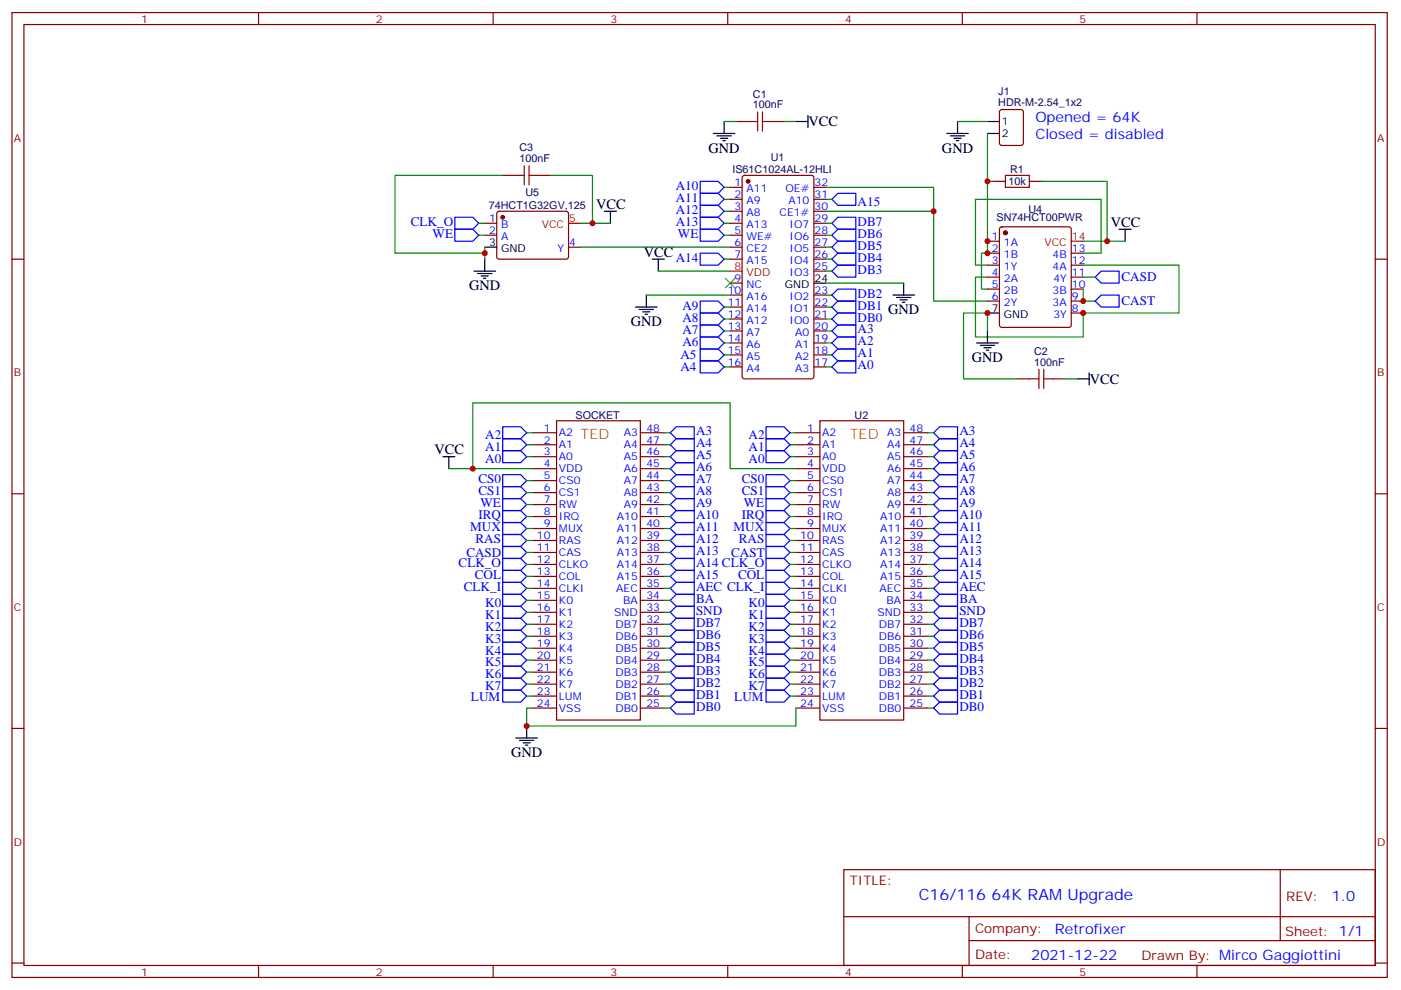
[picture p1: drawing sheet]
<svg xmlns="http://www.w3.org/2000/svg" width="413mm" height="292mm" viewBox="0 0 413 292" stroke-linecap="round" stroke-linejoin="round" font-family="sans-serif">
<g fill="none" stroke="#870000" stroke-width=".35">
<path d="M3.5 3.7h405.4v284.3h-405.4zM7.1 7.2h398.2v277.3h-398.2zM76.2 3.7v3.5M145.3 3.7v3.5M214.5 3.7v3.5M283.6 3.7v3.5M352.8 3.7v3.5M217 35.8h3.5M227.5 35.8h3.6M294.8 32.5l.5-.2h5.6l.7 .4v9.5l-.4 .6-5.9 .1-.7-.5v-9.4zM148.2 51.7h3.5M158.7 51.7h3.6"/>
<path d="M215.2 55.2h3.5M215.2 58.7h3.5M219 51.9l.4-.2h19.8l.6 .4 .1 58.8-.5 .7-20 .1-.6-.5-.1-58.8zM239.9 55.2h3.5M239.9 58.7h3.5M292.8 53.4h3.5M303.4 53.4h3.5M3.5 76.4h3.6M142.9 65.8h3.5M142.9 69.3h3.5M146.6 62.5l.5-.2h20l.5 .7-.1 12.9-.6 .5-20.1-.1-.4-.6v-12.7zM167.6 72.8h3.5"/>
<path d="M215.2 76.4h3.5M215.2 65.8h3.5M215.2 69.3h3.5M215.2 72.8h3.5M215.2 62.3h3.5M239.9 76.4h3.5M239.9 65.8h3.5M239.9 69.3h3.5M239.9 72.8h3.5M239.9 62.3h3.5M239.9 79.9h3.5M291 71.1h3.6"/>
<path d="M291 74.6h3.6M291 78.1h3.6M294.8 67.1l.5-.2h19.7l.5 .2 .2 .5v28.2l-.2 .5-.5 .2h-19.7l-.5-.2-.2-.5v-28.2zM315.7 74.6h3.6M315.7 78.1h3.6M405.3 76.4h3.6M215.2 87h3.5M215.2 90.5h3.5M215.2 94h3.5M215.2 97.5h3.5M215.2 83.4h3.5M239.9 87h3.5"/>
<path d="M239.9 90.5h3.5M239.9 94h3.5M239.9 97.5h3.5M291 81.7h3.6M291 85.2h3.6M291 88.7h3.6M315.7 81.7h3.6M315.7 85.2h3.6M315.7 88.7h3.6M315.7 92.3h3.6M215.2 101.1h3.5M215.2 104.6h3.5"/>
<path d="M215.2 108.1h3.5M239.9 101.1h3.5M239.9 104.6h3.5M239.9 108.1h3.5M299.9 111.7h3.5M310.4 111.7h3.6M157 127.5h7M157 131.1h7M157 134.6h7M157 138.1h7M164 124h24.7v88.2h-24.7zM188.7 127.5h7.1"/>
<path d="M188.7 131.1h7.1M188.7 134.6h7.1M188.7 138.1h7.1M234.6 127.5h7.1M234.6 131.1h7.1M234.6 134.6h7.1M234.6 138.1h7.1M241.7 124h24.6v88.2h-24.6zM266.3 127.5h7.1M266.3 131.1h7.1M266.3 134.6h7.1M266.3 138.1h7.1"/>
<path d="M3.5 145.5h3.6M157 141.6h7M157 145.2h7M157 148.7h7M157 152.2h7M157 155.8h7M157 159.3h7M188.7 141.6h7.1M188.7 145.2h7.1M188.7 148.7h7.1M188.7 152.2h7.1M188.7 155.8h7.1"/>
<path d="M188.7 159.3h7.1M234.6 141.6h7.1M234.6 145.2h7.1M234.6 148.7h7.1M234.6 152.2h7.1M234.6 155.8h7.1M234.6 159.3h7.1M266.3 141.6h7.1M266.3 145.2h7.1M266.3 148.7h7.1M266.3 152.2h7.1M266.3 155.8h7.1"/>
<path d="M266.3 159.3h7.1M405.3 145.5h3.6M157 162.8h7M157 166.3h7M157 169.9h7M157 173.4h7M157 176.9h7M188.7 162.8h7.1M188.7 166.3h7.1M188.7 169.9h7.1M188.7 173.4h7.1M188.7 176.9h7.1"/>
<path d="M234.6 162.8h7.1M234.6 166.3h7.1M234.6 169.9h7.1M234.6 173.4h7.1M234.6 176.9h7.1M266.3 162.8h7.1M266.3 166.3h7.1M266.3 169.9h7.1M266.3 173.4h7.1M266.3 176.9h7.1M157 180.4h7M157 184h7"/>
<path d="M157 187.5h7M157 191h7M157 194.6h7M157 198.1h7M188.7 180.4h7.1M188.7 184h7.1M188.7 187.5h7.1M188.7 191h7.1M188.7 194.6h7.1M188.7 198.1h7.1M234.6 180.4h7.1M234.6 184h7.1"/>
<path d="M234.6 187.5h7.1M234.6 191h7.1M234.6 194.6h7.1M234.6 198.1h7.1M266.3 180.4h7.1M266.3 184h7.1M266.3 187.5h7.1M266.3 191h7.1M266.3 194.6h7.1M266.3 198.1h7.1M3.5 214.7h3.6M157 201.6h7"/>
<path d="M157 205.1h7M157 208.7h7M188.7 201.6h7.1M188.7 205.1h7.1M188.7 208.7h7.1M234.6 201.6h7.1M234.6 205.1h7.1M234.6 208.7h7.1M266.3 201.6h7.1M266.3 205.1h7.1M266.3 208.7h7.1M405.3 214.7h3.6"/>
<path d="M248.7 256.3h156.6v28.2h-156.6zM377.3 256.3v20.9M248.7 270.1h156.5M285.6 277.2h119.6M285.6 270.1v14.2M3.5 283.8h3.6M76.2 284.5v3.5M145.3 284.5v3.5M214.5 284.5v3.5M283.6 284.5v3.5M352.8 284.5v3.5M405.3 283.8h3.6"/>
</g>
<path d="M213.8 82l2.8 2.8M216.6 82l-2.8 2.8" fill="none" stroke="#3c3" stroke-width=".35"/>
<g fill="none" stroke="#00f" stroke-width=".35">
<path d="M206.4 53.4h5.3l1.7 1.8-1.7 1.8h-5.3zM206.4 57h5.3l1.7 1.7-1.7 1.8h-5.3zM246.9 57h5.3v3.5h-5.3l-1.7-1.8zM134.1 67.6h5.2l1.8 1.7-1.8 1.8h-5.2zM134.1 64h5.2l1.8 1.8-1.8 1.8h-5.2zM206.4 60.5h5.3l1.7 1.8-1.7 1.7h-5.3zM206.4 64h5.3l1.7 1.8-1.7 1.8h-5.3zM206.4 74.6h5.3l1.7 1.8-1.7 1.7h-5.3zM206.4 67.6h5.3l1.7 1.7-1.7 1.8h-5.3zM245.2 65.8l1.7-1.8h5.3v3.6h-5.3zM245.2 69.3l1.7-1.7h5.3v3.5h-5.3zM245.2 72.8l1.7-1.7h5.3v3.5h-5.3z"/>
<path d="M245.2 76.4l1.7-1.8h5.3v3.5h-5.3zM245.2 79.9l1.7-1.8h5.3v3.6h-5.3zM206.4 99.3h5.3l1.7 1.8-1.7 1.7h-5.3zM206.4 95.8h5.3l1.7 1.7-1.7 1.8h-5.3zM206.4 92.3h5.3l1.7 1.7-1.7 1.8h-5.3zM206.4 88.7h5.3l1.7 1.8-1.7 1.8h-5.3zM245.2 97.5l1.7-1.7h5.3v3.5h-5.3zM245.2 87l1.7-1.8h5.3v3.5h-5.3zM245.2 90.5l1.7-1.8h5.3v3.6h-5.3zM245.2 94l1.7-1.7h5.3v3.5h-5.3zM322.8 88.7l1.8-1.7h5.2v3.5h-5.2zM322.8 81.7l1.8-1.8h5.2v3.5h-5.2z"/>
<path d="M206.4 106.4h5.3l1.7 1.7-1.7 1.8h-5.3zM206.4 102.8h5.3l1.7 1.8-1.7 1.8h-5.3zM245.2 101.1l1.7-1.8h5.3v3.5h-5.3zM245.2 108.1l1.7-1.7h5.3v3.5h-5.3zM246.9 102.8h5.3v3.6h-5.3l-1.7-1.8zM148.2 125.8h5.3l1.7 1.7-1.7 1.8h-5.3zM148.2 129.3h5.3l1.7 1.8-1.7 1.7h-5.3zM148.2 132.8h5.3l1.7 1.8-1.7 1.7h-5.3zM148.2 139.9h5.3l1.7 1.7-1.7 1.8h-5.3zM197.6 127.5l1.7-1.7h5.3v3.5h-5.3zM197.6 131.1l1.7-1.8h5.3v3.5h-5.3zM197.6 134.6l1.7-1.8h5.3v3.5h-5.3z"/>
<path d="M199.3 136.3h5.3v3.6h-5.3l-1.7-1.8zM225.8 139.9h5.3l1.7 1.7-1.7 1.8h-5.3zM225.8 132.8h5.3l1.7 1.8-1.7 1.7h-5.3zM225.8 129.3h5.3l1.7 1.8-1.7 1.7h-5.3zM225.8 125.8h5.3l1.7 1.7-1.7 1.8h-5.3zM275.2 127.5l1.7-1.7h5.3v3.5h-5.3zM275.2 131.1l1.7-1.8h5.3v3.5h-5.3zM275.2 134.6l1.7-1.8h5.3v3.5h-5.3zM275.2 138.1l1.7-1.8h5.3v3.6h-5.3zM148.2 146.9h5.3l1.7 1.8-1.7 1.8h-5.3zM148.2 157.5h5.3l1.7 1.8-1.7 1.7h-5.3zM148.2 154h5.3l1.7 1.8-1.7 1.7h-5.3z"/>
<path d="M148.2 150.5h5.3l1.7 1.7-1.7 1.8h-5.3zM148.2 143.4h5.3l1.7 1.8-1.7 1.7h-5.3zM197.6 141.6l1.7-1.7h5.3v3.5h-5.3zM197.6 145.2l1.7-1.8h5.3v3.5h-5.3zM197.6 148.7l1.7-1.8h5.3v3.6h-5.3zM197.6 152.2l1.7-1.7h5.3v3.5h-5.3zM197.6 155.8l1.7-1.8h5.3v3.5h-5.3zM197.6 159.3l1.7-1.8h5.3v3.5h-5.3zM225.8 146.9h5.3l1.7 1.8-1.7 1.8h-5.3zM225.8 157.5h5.3l1.7 1.8-1.7 1.7h-5.3zM225.8 154h5.3l1.7 1.8-1.7 1.7h-5.3zM225.8 150.5h5.3l1.7 1.7-1.7 1.8h-5.3z"/>
<path d="M225.8 143.4h5.3l1.7 1.8-1.7 1.7h-5.3zM275.2 159.3l1.7-1.8h5.3v3.5h-5.3zM275.2 155.8l1.7-1.8h5.3v3.5h-5.3zM275.2 152.2l1.7-1.7h5.3v3.5h-5.3zM275.2 148.7l1.7-1.8h5.3v3.6h-5.3zM275.2 145.2l1.7-1.8h5.3v3.5h-5.3zM275.2 141.6l1.7-1.7h5.3v3.5h-5.3zM148.2 161h5.3l1.7 1.8-1.7 1.8h-5.3zM148.2 164.6h5.3l1.7 1.7-1.7 1.8h-5.3zM148.2 178.7h5.3l1.7 1.7-1.7 1.8h-5.3zM148.2 175.2h5.3l1.7 1.7-1.7 1.8h-5.3zM148.2 171.6h5.3l1.7 1.8-1.7 1.8h-5.3z"/>
<path d="M148.2 168.1h5.3l1.7 1.8-1.7 1.7h-5.3zM197.6 162.8l1.7-1.8h5.3v3.6h-5.3zM197.6 166.3l1.7-1.7h5.3v3.5h-5.3zM197.6 173.4l1.7-1.8h5.3v3.6h-5.3zM199.3 175.2h5.3v3.5h-5.3l-1.7-1.8zM199.3 168.1h5.3v3.5h-5.3l-1.7-1.7zM225.8 161h5.3l1.7 1.8-1.7 1.8h-5.3zM225.8 164.6h5.3l1.7 1.7-1.7 1.8h-5.3zM225.8 175.2h5.3l1.7 1.7-1.7 1.8h-5.3zM225.8 178.7h5.3l1.7 1.7-1.7 1.8h-5.3zM225.8 171.6h5.3l1.7 1.8-1.7 1.8h-5.3zM225.8 168.1h5.3l1.7 1.8-1.7 1.7h-5.3z"/>
<path d="M275.2 162.8l1.7-1.8h5.3v3.6h-5.3zM275.2 166.3l1.7-1.7h5.3v3.5h-5.3zM275.2 173.4l1.7-1.8h5.3v3.6h-5.3zM275.2 176.9l1.7-1.7h5.3v3.5h-5.3zM275.2 169.9l1.7-1.8h5.3v3.5h-5.3zM148.2 199.8h5.3l1.7 1.8-1.7 1.8h-5.3zM148.2 196.3h5.3l1.7 1.8-1.7 1.7h-5.3zM148.2 192.8h5.3l1.7 1.8-1.7 1.7h-5.3zM148.2 189.3h5.3l1.7 1.7-1.7 1.8h-5.3zM148.2 185.7h5.3l1.7 1.8-1.7 1.8h-5.3zM148.2 182.2h5.3l1.7 1.8-1.7 1.7h-5.3zM197.6 198.1l1.7-1.8h5.3v3.5h-5.3z"/>
<path d="M197.6 194.6l1.7-1.8h5.3v3.5h-5.3zM197.6 191l1.7-1.7h5.3v3.5h-5.3zM197.6 187.5l1.7-1.8h5.3v3.6h-5.3zM197.6 184l1.7-1.8h5.3v3.5h-5.3zM197.6 180.4l1.7-1.7h5.3v3.5h-5.3zM199.3 199.8h5.3v3.6h-5.3l-1.7-1.8zM225.8 182.2h5.3l1.7 1.8-1.7 1.7h-5.3zM225.8 185.7h5.3l1.7 1.8-1.7 1.8h-5.3zM225.8 189.3h5.3l1.7 1.7-1.7 1.8h-5.3zM225.8 192.8h5.3l1.7 1.8-1.7 1.7h-5.3zM225.8 196.3h5.3l1.7 1.8-1.7 1.7h-5.3zM225.8 199.8h5.3l1.7 1.8-1.7 1.8h-5.3z"/>
<path d="M275.2 180.4l1.7-1.7h5.3v3.5h-5.3zM275.2 184l1.7-1.8h5.3v3.5h-5.3zM275.2 187.5l1.7-1.8h5.3v3.6h-5.3zM275.2 191l1.7-1.7h5.3v3.5h-5.3zM275.2 194.6l1.7-1.8h5.3v3.5h-5.3zM275.2 198.1l1.7-1.8h5.3v3.5h-5.3zM148.2 203.4h5.3l1.7 1.7-1.7 1.8h-5.3zM197.6 205.1l1.7-1.7h5.3v3.5h-5.3zM199.3 206.9h5.3v3.5h-5.3l-1.7-1.7zM225.8 203.4h5.3l1.7 1.7-1.7 1.8h-5.3zM275.2 201.6l1.7-1.8h5.3v3.6h-5.3zM275.2 205.1l1.7-1.7h5.3v3.5h-5.3z"/>
<path d="M275.2 208.7l1.7-1.8h5.3v3.5h-5.3z"/>
</g>
<g fill="none" stroke="#008700" stroke-width=".35">
<path d="M213.4 35.8h3.6M231.1 35.8h3.5M282.2 35.8h8.8M291 39.3v14.1M148.2 51.7h-31.8v22.9h26.5M162.3 51.7h12.3v14.1M213.4 58.7h1.8M213.4 55.2h1.8M243.4 55.2h31.8v7.1h-31.8M243.4 58.7h1.8M292.8 53.4h-1.8v21.2h-1.7v10.6h1.7M306.9 53.4h19.4v17.7"/>
<path d="M141.1 65.8h1.8M141.1 69.3h1.8M142.9 72.8v3.6M171.1 65.8h8.8M171.1 72.8h44.1M194 79.9h21.2M213.4 65.8h1.8M213.4 62.3h1.8M213.4 76.4h1.8M213.4 69.3h1.8M243.4 65.8h1.8M243.4 79.9h1.8"/>
<path d="M243.4 76.4h1.8M243.4 72.8h1.8M243.4 69.3h1.8M275.2 62.3v26.4h15.8M319.3 74.6h5.3v-15.9h-37.1v19.4h3.5M319.3 78.1h28.2v14.2h-28.2v7h-31.8v-17.6h3.5M319.3 71.1h12.3M190.5 87h24.7M213.4 97.5h1.8M213.4 90.5h1.8M213.4 94h1.8M243.4 83.4h22.9"/>
<path d="M243.4 97.5h1.8M243.4 90.5h1.8M243.4 94h1.8M243.4 87h1.8M291 97.5v-5.2h-7v19.4h15.9M319.3 85.2v3.5h3.5M319.3 81.7h3.5M213.4 101.1h1.8M213.4 104.6h1.8M213.4 108.1h1.8M243.4 101.1h1.8M243.4 104.6h1.8"/>
<path d="M243.4 108.1h1.8M314 111.7h3.5M132.3 138.1h24.7M139.3 138.1v-19.4h75.9v19.4h19.4M155.2 127.5h1.8M155.2 131.1h1.8M155.2 134.6h1.8M195.8 127.5h1.8M195.8 131.1h1.8M195.8 134.6h1.8M195.8 138.1h1.8M232.8 127.5h1.8"/>
<path d="M232.8 131.1h1.8M232.8 134.6h1.8M273.4 127.5h1.8M273.4 131.1h1.8M273.4 134.6h1.8M273.4 138.1h1.8M155.2 159.3h1.8M155.2 155.8h1.8M155.2 152.2h1.8M155.2 148.7h1.8M155.2 145.2h1.8M155.2 141.6h1.8"/>
<path d="M195.8 159.3h1.8M195.8 155.8h1.8M195.8 152.2h1.8M195.8 148.7h1.8M195.8 145.2h1.8M195.8 141.6h1.8M232.8 159.3h1.8M232.8 155.8h1.8M232.8 152.2h1.8M232.8 148.7h1.8M232.8 145.2h1.8M232.8 141.6h1.8"/>
<path d="M273.4 159.3h1.8M273.4 155.8h1.8M273.4 152.2h1.8M273.4 148.7h1.8M273.4 145.2h1.8M273.4 141.6h1.8M155.2 162.8h1.8M155.2 166.3h1.8M155.2 173.4h1.8M155.2 176.9h1.8M155.2 169.9h1.8M195.8 162.8h1.8"/>
<path d="M195.8 166.3h1.8M195.8 173.4h1.8M195.8 176.9h1.8M195.8 169.9h1.8M232.8 162.8h1.8M232.8 166.3h1.8M232.8 173.4h1.8M232.8 176.9h1.8M232.8 169.9h1.8M273.4 162.8h1.8M273.4 166.3h1.8M273.4 173.4h1.8"/>
<path d="M273.4 176.9h1.8M273.4 169.9h1.8M155.2 180.4h1.8M155.2 184h1.8M155.2 187.5h1.8M155.2 191h1.8M155.2 194.6h1.8M155.2 198.1h1.8M195.8 180.4h1.8M195.8 184h1.8M195.8 187.5h1.8M195.8 191h1.8"/>
<path d="M195.8 194.6h1.8M195.8 198.1h1.8M232.8 180.4h1.8M232.8 184h1.8M232.8 187.5h1.8M232.8 191h1.8M232.8 194.6h1.8M232.8 198.1h1.8M273.4 180.4h1.8M273.4 184h1.8M273.4 187.5h1.8M273.4 191h1.8"/>
<path d="M273.4 194.6h1.8M273.4 198.1h1.8M155.2 201.6h1.8M155.2 205.1h1.8M157 208.7h-1.8v5.3h79.4v-5.3M195.8 208.7h1.8M195.8 201.6h1.8M195.8 205.1h1.8M232.8 201.6h1.8M232.8 205.1h1.8M273.4 208.7h1.8M273.4 201.6h1.8"/>
<path d="M273.4 205.1h1.8"/>
</g>
<g fill="none" stroke="#000" stroke-width=".35">
<path d="M210.3 39.3h6.3M213.4 35.8v3.5M234.6 35.8h3.5M238.1 34v3.6M279 39.3h6.4M282.2 35.8v3.5M291 35.8h3.6M291 39.3h3.6M211.3 40h4.2M212.4 40.7h2.1M213.1 41.5h.7M280.1 40h4.2"/>
<path d="M281.2 40.7h2.1M281.9 41.5h.7M139.7 79.9h6.3M142.9 72.8h3.5M142.9 76.4v3.5M178.2 62.3h3.5M179.9 62.3v3.5M192.3 76.4h3.5M194 76.4v3.5M329.8 67.6h3.6M331.6 67.6v3.5M140.8 80.6h4.2"/>
<path d="M141.8 81.3h2.1M142.5 82h.7M187.3 90.5h6.4M188.4 91.2h4.2M189.4 91.9h2.2M190.1 92.6h.8M190.5 87v3.5M239.9 83.4h3.5M263.2 87h6.3M264.2 87.7h4.3M265.3 88.4h2.1M266 89.1h.7"/>
<path d="M266.3 83.4v3.6M291 97.5v3.6M291 92.3h3.6M287.9 101.1h6.3M288.9 101.8h4.3M290 102.5h2.1M290.7 103.2h.7M317.5 111.7h3.5M321 109.9v3.5M130.5 134.6h3.6M132.3 134.6v3.5M152 217.5h6.4"/>
<path d="M153.1 218.2h4.2M154.2 218.9h2.1M154.9 219.6h.7M155.2 214v3.5"/>
</g>
<g fill="#870000" stroke="#870000" stroke-width=".35">
<circle cx="148.2" cy="64" r=".53"/>
<circle cx="296.3" cy="68.6" r=".53"/>
<circle cx="220.5" cy="53.4" r=".53"/>
</g>
<path d="M167.6 65.8h3.5M215.2 79.9h3.5M315.7 71.1h3.6" fill="none" stroke="#f00" stroke-width=".35"/>
<g fill="none" stroke="#a10000" stroke-width=".35">
<path d="M220.5 35.8h2.8M223.3 33v5.6M224.7 35.8h2.8M224.7 33v5.6M151.7 51.7h2.8M154.5 48.9v5.6M155.9 51.7h2.8M155.9 48.9v5.6M296.3 51.7h7.1v3.5h-7.1zM303.4 111.7h2.8M306.2 108.8v5.7M307.6 111.7h2.8"/>
<path d="M307.6 108.8v5.7"/>
</g>
<g fill="#c00">
<circle cx="155.2" cy="214" r=".88"/>
<circle cx="139.3" cy="138.1" r=".88"/>
<circle cx="326.3" cy="71.1" r=".88"/>
<circle cx="291" cy="53.4" r=".88"/>
<circle cx="174.6" cy="65.8" r=".88"/>
<circle cx="142.9" cy="74.6" r=".88"/>
<circle cx="291" cy="71.1" r=".88"/>
<circle cx="291" cy="74.6" r=".88"/>
<circle cx="291" cy="92.3" r=".88"/>
<circle cx="319.3" cy="92.3" r=".88"/>
<circle cx="319.3" cy="88.7" r=".88"/>
<circle cx="275.2" cy="62.3" r=".88"/>
</g>
<text font-size="4.6" fill="#00f" x="270.8" y="265.3">C16/116 64K RAM Upgrade</text>
<g font-size="4.2" fill="#00f">
<text x="305.2" y="35.8">Opened = 64K</text>
<text x="305.2" y="41.1">Closed = disabled</text>
<text x="392.5" y="265.6">1.0</text>
<text x="310.9" y="275.1">Retrofixer</text>
<text x="304" y="282.9">2021-12-22</text>
</g>
<g font-size="4.2">
<text x="238.3" y="37.2">VCC</text>
<text x="208.8" y="45">GND</text>
<text x="277.6" y="45">GND</text>
<text x="175.7" y="61.6">VCC</text>
<text x="327.4" y="66.9">VCC</text>
<text x="189.8" y="75.7">VCC</text>
<text x="138.3" y="85.5">GND</text>
<text x="261.8" y="92.6">GND</text>
<text x="185.9" y="96.1">GND</text>
<text x="286.5" y="106.7">GND</text>
<text x="321.2" y="113">VCC</text>
<text x="128.1" y="133.9">VCC</text>
<text x="150.6" y="223.1">GND</text>
</g>
<g font-size="4.2" fill="#c90">
<text x="171.1" y="129.3">TED</text>
<text x="250.5" y="129.3">TED</text>
</g>
<g font-size="3.9" fill="#00f">
<text x="199.2" y="56">A10</text>
<text x="199.2" y="59.5">A11</text>
<text x="199.2" y="63">A12</text>
<text x="252.8" y="60.6">A15</text>
<text x="121.1" y="66.6">CLK_O</text>
<text x="127.5" y="70.1">WE</text>
<text x="199.2" y="66.6">A13</text>
<text x="199.8" y="70.1">WE</text>
<text x="252.8" y="66.6">DB7</text>
<text x="252.8" y="70.1">DB6</text>
<text x="199.2" y="77.1">A14</text>
<text x="252.8" y="73.6">DB5</text>
<text x="252.8" y="77.1">DB4</text>
<text x="252.8" y="80.7">DB3</text>
<text x="330.5" y="82.8">CASD</text>
<text x="252.8" y="87.7">DB2</text>
<text x="330.5" y="90">CAST</text>
<text x="201.1" y="94.8">A8</text>
<text x="201.1" y="91.2">A9</text>
<text x="252.8" y="91.2">DB1</text>
<text x="252.8" y="94.8">DB0</text>
<text x="201.1" y="101.8">A6</text>
<text x="201.1" y="98.3">A7</text>
<text x="252.8" y="98.2">A3</text>
<text x="252.8" y="101.7">A2</text>
<text x="200.5" y="105.9">A5</text>
<text x="252.8" y="105.2">A1</text>
<text x="200.5" y="109.4">A4</text>
<text x="252.8" y="108.7">A0</text>
<text x="143" y="129.3">A2</text>
<text x="205.1" y="128.3">A3</text>
<text x="205.1" y="131.8">A4</text>
<text x="220.6" y="129.3">A2</text>
<text x="282.8" y="128.3">A3</text>
<text x="282.8" y="131.8">A4</text>
<text x="143" y="132.8">A1</text>
<text x="143" y="136.3">A0</text>
<text x="205.1" y="135.3">A5</text>
<text x="220.6" y="136.3">A0</text>
<text x="220.6" y="132.8">A1</text>
<text x="282.8" y="135.3">A5</text>
<text x="141" y="142.4">CS0</text>
<text x="205.1" y="138.9">A6</text>
<text x="205.1" y="142.4">A7</text>
<text x="218.6" y="142.4">CS0</text>
<text x="282.8" y="142.4">A7</text>
<text x="282.8" y="138.9">A6</text>
<text x="141" y="145.9">CS1</text>
<text x="141.6" y="149.5">WE</text>
<text x="205.1" y="145.9">A8</text>
<text x="205.1" y="149.5">A9</text>
<text x="218.6" y="145.9">CS1</text>
<text x="219.2" y="149.5">WE</text>
<text x="282.8" y="149.5">A9</text>
<text x="282.8" y="145.9">A8</text>
<text x="141" y="153">IRQ</text>
<text x="205.1" y="153">A10</text>
<text x="218.6" y="153">IRQ</text>
<text x="282.8" y="153">A10</text>
<text x="138.6" y="156.5">MUX</text>
<text x="140.1" y="160">RAS</text>
<text x="205.1" y="156.5">A11</text>
<text x="205.1" y="160">A12</text>
<text x="216.2" y="156.5">MUX</text>
<text x="217.8" y="160">RAS</text>
<text x="282.8" y="160">A12</text>
<text x="282.8" y="156.5">A11</text>
<text x="135.2" y="167.1">CLK_O</text>
<text x="137.5" y="164.1">CASD</text>
<text x="205.1" y="163.6">A13</text>
<text x="205.1" y="167.1">A14 CLK_O</text>
<text x="215.5" y="164.1">CAST</text>
<text x="282.8" y="163.6">A13</text>
<text x="282.8" y="167.1">A14</text>
<text x="139.9" y="170.6">COL</text>
<text x="205.1" y="170.6">A15</text>
<text x="217.5" y="170.6">COL</text>
<text x="282.8" y="170.6">A15</text>
<text x="136.7" y="174.1">CLK_I</text>
<text x="143" y="178.8">K0</text>
<text x="205.1" y="177.7">BA</text>
<text x="205.1" y="174.1">AEC CLK_I</text>
<text x="220.6" y="178.8">K0</text>
<text x="282.8" y="174.1">AEC</text>
<text x="282.8" y="177.7">BA</text>
<text x="143" y="185.8">K2</text>
<text x="143" y="182.3">K1</text>
<text x="205.1" y="184.7">DB7</text>
<text x="205.1" y="181.2">SND</text>
<text x="220.6" y="182.3">K1</text>
<text x="220.6" y="185.8">K2</text>
<text x="282.8" y="181.2">SND</text>
<text x="282.8" y="184.7">DB7</text>
<text x="143" y="189.4">K3</text>
<text x="205.1" y="191.8">DB5</text>
<text x="205.1" y="188.3">DB6</text>
<text x="220.6" y="189.4">K3</text>
<text x="282.8" y="188.3">DB6</text>
<text x="282.8" y="191.8">DB5</text>
<text x="143" y="196.4">K5</text>
<text x="143" y="192.9">K4</text>
<text x="205.1" y="195.3">DB4</text>
<text x="220.6" y="192.9">K4</text>
<text x="220.6" y="196.4">K5</text>
<text x="282.8" y="195.3">DB4</text>
<text x="143" y="203.5">K7</text>
<text x="143" y="199.9">K6</text>
<text x="205.1" y="202.4">DB2</text>
<text x="205.1" y="198.8">DB3</text>
<text x="220.6" y="199.9">K6</text>
<text x="220.6" y="203.5">K7</text>
<text x="282.8" y="198.8">DB3</text>
<text x="282.8" y="202.4">DB2</text>
<text x="138.8" y="206.4">LUM</text>
<text x="205.1" y="209.4">DB0</text>
<text x="205.1" y="205.9">DB1</text>
<text x="216.4" y="206.4">LUM</text>
<text x="282.8" y="205.9">DB1</text>
<text x="282.8" y="209.4">DB0</text>
</g>
<g font-size="3.9" fill="#800">
<text x="250.5" y="260.9">TITLE:</text>
<text x="379.1" y="265.6">REV:</text>
<text x="287.4" y="275.1">Company:</text>
<text x="378.7" y="275.7">Sheet: 1/1</text>
<text x="287.4" y="282.8">Date:</text>
<text x="336.4" y="282.8">Drawn By: Mirco Gaggiottini</text>
</g>
<g font-size="3.2" fill="#800">
<text x="41.6" y="6.7">1</text>
<text x="110.8" y="6.7">2</text>
<text x="179.9" y="6.7">3</text>
<text x="249.1" y="6.7">4</text>
<text x="318.2" y="6.7">5</text>
<text x="4.1" y="41.8">A</text>
<text x="405.9" y="41.8">A</text>
<text x="4.1" y="110.9">B</text>
<text x="405.9" y="110.9">B</text>
<text x="4.1" y="180.1">C</text>
<text x="405.9" y="180.1">C</text>
<text x="4.1" y="249.2">D</text>
<text x="405.9" y="249.2">D</text>
<text x="41.6" y="287.5">1</text>
<text x="110.8" y="287.5">2</text>
<text x="179.9" y="287.5">3</text>
<text x="249.1" y="287.5">4</text>
<text x="318.2" y="287.5">5</text>
</g>
<g font-size="3.2" fill="#000080">
<text x="221.9" y="28.8">C1</text>
<text x="294.2" y="28">J1</text>
<text x="221.9" y="31.9">100nF</text>
<text x="294.2" y="31.2">HDR-M-2.54_1x2</text>
<text x="153.1" y="47.8">100nF</text>
<text x="153.1" y="44.6">C3</text>
<text x="227.2" y="47.4">U1</text>
<text x="215.9" y="51">IS61C1024AL-12HLI</text>
<text x="297.7" y="51.1">R1</text>
<text x="154.9" y="57.9">U5</text>
<text x="297.2" y="54.6">10k</text>
<text x="144.1" y="61.7">74HCT1G32GV,125</text>
<text x="293.7" y="65.2">SN74HCT00PWR</text>
<text x="303.1" y="62.7">U4</text>
<text x="304.8" y="107.8">100nF</text>
<text x="304.8" y="104.6">C2</text>
<text x="169.6" y="123.4">SOCKET</text>
<text x="251.9" y="123.4">U2</text>
</g>
<g font-size="3.2">
<text x="295.3" y="36.9">1</text>
<text x="295.3" y="40.4">2</text>
<text x="144.2" y="72.5">3</text>
<text x="147.7" y="74.3">GND</text>
<text x="240.1" y="83.1">24</text>
<text x="231.3" y="84.8">GND</text>
<text x="292.4" y="91.9">7</text>
<text x="295.9" y="93.7">GND</text>
</g>
<g font-size="3.2" fill="#00f">
<text x="216.5" y="58.4">2</text>
<text x="216.5" y="54.9">1</text>
<text x="220" y="56.6">A11</text>
<text x="231.5" y="56.6">OE#</text>
<text x="240.1" y="54.9">32</text>
<text x="240.1" y="58.4">31</text>
<text x="144.2" y="65.4">1</text>
<text x="216.5" y="65.4">4</text>
<text x="216.5" y="61.9">3</text>
<text x="220" y="63.7">A8</text>
<text x="220" y="60.1">A9</text>
<text x="229.7" y="63.7">CE1#</text>
<text x="232.4" y="60.1">A10</text>
<text x="240.1" y="61.9">30</text>
<text x="240.1" y="65.4">29</text>
<text x="144.2" y="69">2</text>
<text x="147.7" y="67.2">B</text>
<text x="147.7" y="70.7">A</text>
<text x="216.5" y="69">5</text>
<text x="220" y="70.7">WE#</text>
<text x="220" y="67.2">A13</text>
<text x="232.7" y="67.2">IO7</text>
<text x="232.7" y="70.7">IO6</text>
<text x="240.1" y="69">28</text>
<text x="292.4" y="70.7">1</text>
<text x="164.3" y="74.3">Y</text>
<text x="167.7" y="72.5">4</text>
<text x="216.5" y="76">7</text>
<text x="216.5" y="72.5">6</text>
<text x="220" y="77.8">A15</text>
<text x="220" y="74.3">CE2</text>
<text x="232.7" y="74.3">IO5</text>
<text x="232.7" y="77.8">IO4</text>
<text x="240.1" y="72.5">27</text>
<text x="240.1" y="76">26</text>
<text x="292.4" y="74.3">2</text>
<text x="292.4" y="77.8">3</text>
<text x="295.9" y="72.5">1A</text>
<text x="295.9" y="76">1B</text>
<text x="310.2" y="76">4B</text>
<text x="315.9" y="77.8">12</text>
<text x="315.9" y="74.3">13</text>
<text x="216.5" y="83.1">9</text>
<text x="232.7" y="81.3">IO3</text>
<text x="240.1" y="79.6">25</text>
<text x="292.4" y="81.3">4</text>
<text x="295.9" y="79.6">1Y</text>
<text x="295.9" y="83.1">2A</text>
<text x="310.2" y="79.6">4A</text>
<text x="310.5" y="83.1">4Y</text>
<text x="315.9" y="81.3">11</text>
<text x="214.5" y="86.6">10</text>
<text x="220" y="88.4">A16</text>
<text x="220" y="84.8">NC</text>
<text x="232.7" y="88.4">IO2</text>
<text x="240.1" y="86.6">23</text>
<text x="292.4" y="84.8">5</text>
<text x="292.4" y="88.4">6</text>
<text x="295.9" y="86.6">2B</text>
<text x="310.2" y="86.6">3B</text>
<text x="315.9" y="88.4">9</text>
<text x="315.9" y="84.8">10</text>
<text x="214.5" y="93.7">12</text>
<text x="214.5" y="90.1">11</text>
<text x="220" y="95.4">A12</text>
<text x="220" y="91.9">A14</text>
<text x="232.7" y="91.9">IO1</text>
<text x="232.7" y="95.4">IO0</text>
<text x="240.1" y="90.1">22</text>
<text x="240.1" y="93.7">21</text>
<text x="295.9" y="90.1">2Y</text>
<text x="310.2" y="90.1">3A</text>
<text x="310.5" y="93.7">3Y</text>
<text x="315.9" y="91.9">8</text>
<text x="214.5" y="100.7">14</text>
<text x="214.5" y="97.2">13</text>
<text x="220" y="99">A7</text>
<text x="234.4" y="99">A0</text>
<text x="240.1" y="97.2">20</text>
<text x="240.1" y="100.7">19</text>
<text x="214.5" y="107.8">16</text>
<text x="214.5" y="104.2">15</text>
<text x="220" y="106">A5</text>
<text x="220" y="102.5">A6</text>
<text x="234.4" y="102.5">A1</text>
<text x="234.4" y="106">A2</text>
<text x="240.1" y="104.2">18</text>
<text x="240.1" y="107.8">17</text>
<text x="220" y="109.5">A4</text>
<text x="234.4" y="109.5">A3</text>
<text x="160.3" y="127.2">1</text>
<text x="160.3" y="130.7">2</text>
<text x="164.7" y="128.6">A2</text>
<text x="183.8" y="128.6">A3</text>
<text x="190.5" y="130.7">47</text>
<text x="190.5" y="127.2">48</text>
<text x="237.9" y="127.2">1</text>
<text x="237.9" y="130.7">2</text>
<text x="242.4" y="128.6">A2</text>
<text x="261.5" y="128.6">A3</text>
<text x="268.1" y="130.7">47</text>
<text x="268.1" y="127.2">48</text>
<text x="160.3" y="134.2">3</text>
<text x="160.3" y="137.8">4</text>
<text x="164.7" y="132.1">A1</text>
<text x="164.7" y="135.6">A0</text>
<text x="183.8" y="135.6">A5</text>
<text x="183.8" y="132.1">A4</text>
<text x="190.5" y="137.8">45</text>
<text x="190.5" y="134.2">46</text>
<text x="237.9" y="134.2">3</text>
<text x="237.9" y="137.8">4</text>
<text x="242.4" y="132.1">A1</text>
<text x="242.4" y="135.6">A0</text>
<text x="261.5" y="135.6">A5</text>
<text x="261.5" y="132.1">A4</text>
<text x="268.1" y="137.8">45</text>
<text x="268.1" y="134.2">46</text>
<text x="160.3" y="141.3">5</text>
<text x="164.7" y="139.2">VDD</text>
<text x="164.7" y="142.7">CS0</text>
<text x="183.8" y="142.7">A7</text>
<text x="183.8" y="139.2">A6</text>
<text x="190.5" y="141.3">44</text>
<text x="237.9" y="141.3">5</text>
<text x="242.4" y="139.2">VDD</text>
<text x="242.4" y="142.7">CS0</text>
<text x="261.5" y="142.7">A7</text>
<text x="261.5" y="139.2">A6</text>
<text x="268.1" y="141.3">44</text>
<text x="160.3" y="144.8">6</text>
<text x="160.3" y="148.3">7</text>
<text x="164.7" y="146.2">CS1</text>
<text x="164.7" y="149.8">RW</text>
<text x="183.8" y="149.8">A9</text>
<text x="183.8" y="146.2">A8</text>
<text x="190.5" y="148.3">42</text>
<text x="190.5" y="144.8">43</text>
<text x="237.9" y="144.8">6</text>
<text x="237.9" y="148.3">7</text>
<text x="242.4" y="146.2">CS1</text>
<text x="242.4" y="149.8">RW</text>
<text x="261.5" y="149.8">A9</text>
<text x="261.5" y="146.2">A8</text>
<text x="268.1" y="148.3">42</text>
<text x="268.1" y="144.8">43</text>
<text x="160.3" y="151.9">8</text>
<text x="160.3" y="155.4">9</text>
<text x="164.7" y="153.3">IRQ</text>
<text x="181.8" y="153.3">A10</text>
<text x="190.5" y="155.4">40</text>
<text x="190.5" y="151.9">41</text>
<text x="237.9" y="151.9">8</text>
<text x="237.9" y="155.4">9</text>
<text x="242.4" y="153.3">IRQ</text>
<text x="259.4" y="153.3">A10</text>
<text x="268.1" y="155.4">40</text>
<text x="268.1" y="151.9">41</text>
<text x="158.2" y="158.9">10</text>
<text x="164.7" y="156.8">MUX</text>
<text x="164.7" y="160.3">RAS</text>
<text x="181.8" y="160.3">A12</text>
<text x="181.8" y="156.8">A11</text>
<text x="190.5" y="158.9">39</text>
<text x="235.9" y="158.9">10</text>
<text x="242.4" y="156.8">MUX</text>
<text x="242.4" y="160.3">RAS</text>
<text x="259.4" y="160.3">A12</text>
<text x="259.4" y="156.8">A11</text>
<text x="268.1" y="158.9">39</text>
<text x="158.2" y="162.5">11</text>
<text x="158.2" y="166">12</text>
<text x="164.7" y="163.9">CAS</text>
<text x="164.7" y="167.4">CLKO</text>
<text x="181.8" y="167.4">A14</text>
<text x="181.8" y="163.9">A13</text>
<text x="190.5" y="166">37</text>
<text x="190.5" y="162.5">38</text>
<text x="235.9" y="162.5">11</text>
<text x="235.9" y="166">12</text>
<text x="242.4" y="163.9">CAS</text>
<text x="242.4" y="167.4">CLKO</text>
<text x="259.4" y="167.4">A14</text>
<text x="259.4" y="163.9">A13</text>
<text x="268.1" y="166">37</text>
<text x="268.1" y="162.5">38</text>
<text x="158.2" y="169.5">13</text>
<text x="158.2" y="173">14</text>
<text x="164.7" y="170.9">COL</text>
<text x="181.8" y="170.9">A15</text>
<text x="190.5" y="173">35</text>
<text x="190.5" y="169.5">36</text>
<text x="235.9" y="169.5">13</text>
<text x="235.9" y="173">14</text>
<text x="242.4" y="170.9">COL</text>
<text x="259.4" y="170.9">A15</text>
<text x="268.1" y="173">35</text>
<text x="268.1" y="169.5">36</text>
<text x="158.2" y="176.6">15</text>
<text x="164.7" y="174.4">CLKI</text>
<text x="164.7" y="178">K0</text>
<text x="181.6" y="174.4">AEC</text>
<text x="183.7" y="178">BA</text>
<text x="190.5" y="176.6">34</text>
<text x="235.9" y="176.6">15</text>
<text x="242.4" y="174.4">CLKI</text>
<text x="242.4" y="178">K0</text>
<text x="259.2" y="174.4">AEC</text>
<text x="261.3" y="178">BA</text>
<text x="268.1" y="176.6">34</text>
<text x="158.2" y="180.1">16</text>
<text x="158.2" y="183.6">17</text>
<text x="164.7" y="181.5">K1</text>
<text x="164.7" y="185">K2</text>
<text x="181" y="181.5">SND</text>
<text x="181.4" y="185">DB7</text>
<text x="190.5" y="183.6">32</text>
<text x="190.5" y="180.1">33</text>
<text x="235.9" y="180.1">16</text>
<text x="235.9" y="183.6">17</text>
<text x="242.4" y="181.5">K1</text>
<text x="242.4" y="185">K2</text>
<text x="258.7" y="181.5">SND</text>
<text x="259" y="185">DB7</text>
<text x="268.1" y="183.6">32</text>
<text x="268.1" y="180.1">33</text>
<text x="158.2" y="187.1">18</text>
<text x="158.2" y="190.7">19</text>
<text x="164.7" y="188.6">K3</text>
<text x="181.4" y="188.6">DB6</text>
<text x="190.5" y="190.7">30</text>
<text x="190.5" y="187.1">31</text>
<text x="235.9" y="187.1">18</text>
<text x="235.9" y="190.7">19</text>
<text x="242.4" y="188.6">K3</text>
<text x="259" y="188.6">DB6</text>
<text x="268.1" y="190.7">30</text>
<text x="268.1" y="187.1">31</text>
<text x="158.2" y="194.2">20</text>
<text x="158.2" y="197.7">21</text>
<text x="164.7" y="192.1">K4</text>
<text x="164.7" y="195.6">K5</text>
<text x="181.4" y="195.6">DB4</text>
<text x="181.4" y="192.1">DB5</text>
<text x="190.5" y="197.7">28</text>
<text x="190.5" y="194.2">29</text>
<text x="235.9" y="194.2">20</text>
<text x="235.9" y="197.7">21</text>
<text x="242.4" y="192.1">K4</text>
<text x="242.4" y="195.6">K5</text>
<text x="259" y="195.6">DB4</text>
<text x="259" y="192.1">DB5</text>
<text x="268.1" y="197.7">28</text>
<text x="268.1" y="194.2">29</text>
<text x="158.2" y="201.3">22</text>
<text x="164.7" y="199.1">K6</text>
<text x="164.7" y="202.7">K7</text>
<text x="181.4" y="202.7">DB2</text>
<text x="181.4" y="199.1">DB3</text>
<text x="190.5" y="201.3">27</text>
<text x="235.9" y="201.3">22</text>
<text x="242.4" y="199.1">K6</text>
<text x="242.4" y="202.7">K7</text>
<text x="259" y="202.7">DB2</text>
<text x="259" y="199.1">DB3</text>
<text x="268.1" y="201.3">27</text>
<text x="158.2" y="204.8">23</text>
<text x="158.2" y="208.3">24</text>
<text x="164.7" y="206.2">LUM</text>
<text x="164.7" y="209.7">VSS</text>
<text x="181.4" y="206.2">DB1</text>
<text x="181.4" y="209.7">DB0</text>
<text x="190.5" y="204.8">26</text>
<text x="190.5" y="208.3">25</text>
<text x="235.9" y="204.8">23</text>
<text x="235.9" y="208.3">24</text>
<text x="242.4" y="206.2">LUM</text>
<text x="242.4" y="209.7">VSS</text>
<text x="259" y="206.2">DB1</text>
<text x="259" y="209.7">DB0</text>
<text x="268.1" y="204.8">26</text>
<text x="268.1" y="208.3">25</text>
</g>
<g font-size="3.2" fill="#f00">
<text x="167.7" y="65.4">5</text>
<text x="159.7" y="67.2">VCC</text>
<text x="315.9" y="70.7">14</text>
<text x="307.8" y="72.5">VCC</text>
<text x="216.5" y="79.6">8</text>
<text x="220" y="81.3">VDD</text>
</g>
</svg>
